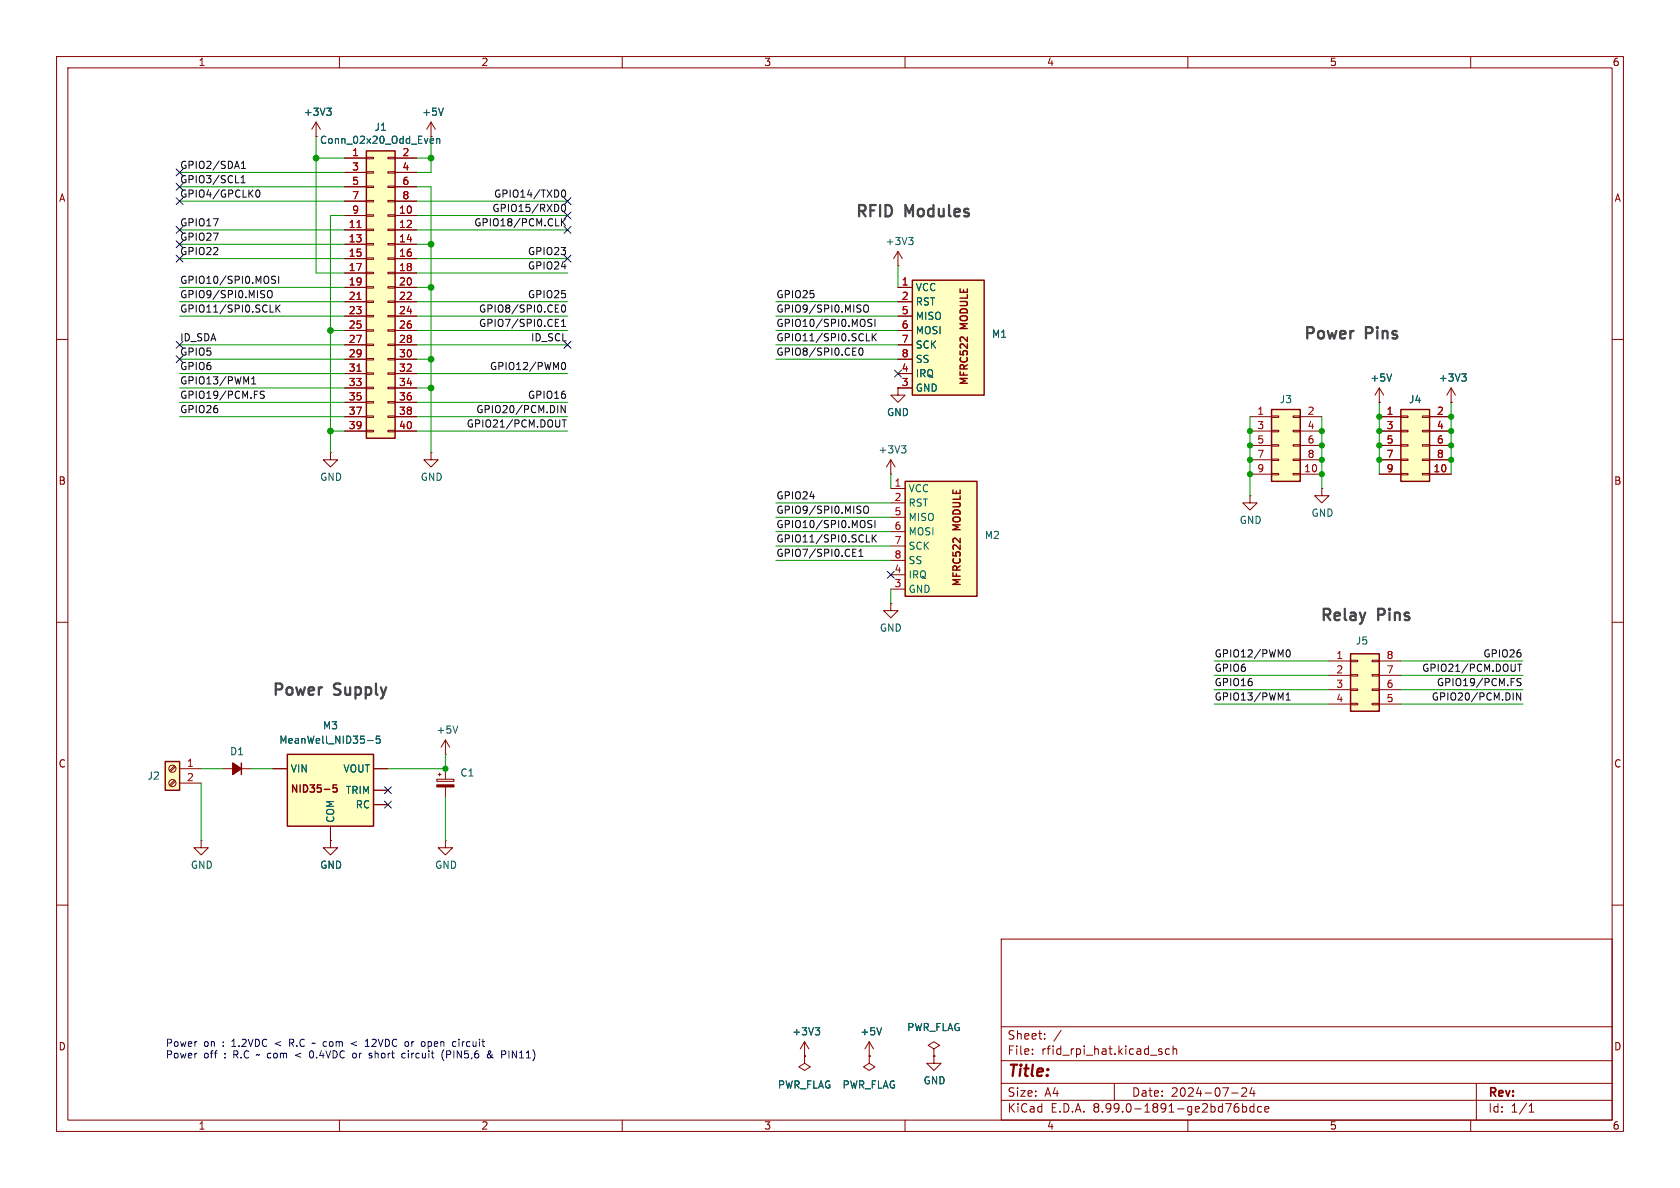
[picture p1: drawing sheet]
<svg xmlns="http://www.w3.org/2000/svg" width="297mm" height="210mm" viewBox="0 0 297 210" stroke-linecap="round" stroke-linejoin="round" font-family="sans-serif">
<g fill="none" stroke="#840000" stroke-width=".18">
<path d="M10 10h277v190h-277zM12 12h273v186h-273zM60 10v2M110 10v2M160 10v2M210 10v2M260 10v2M10 60h2M285 60h2M10 110h2M285 110h2M10 160h2"/>
<path d="M35.6 148.6v1.3h1.2l-1.2 1.2-1.3-1.2h1.3M35.6 148.6h.1M285 160h2M177 166h108v32h-108zM60 198v2M110 198v2M160 198v2M177 194.5h108M177 191.5h108M177 187.5h108M177 181.5h108M182.5 186.3v.1"/>
<path d="M182.5 185.5v.1M184.7 183.6v.1M184.7 182.8v.1M187.6 182.1l-1.3 2M197 191.5v3M204.9 185.8l.3 .1 .3 .2-.1 .2-.4 .1M204.9 185.5h.5M206.7 185.5l-.4-.1-.3 .3v.4l.2 .2h.5M207.4 185.5l.2-.1 .4 .1v.9M207.4 184.9v1.5M210 198v2M217.7 193.2h1.2"/>
<path d="M218.5 195.7h.4l.1 .3v.5l-.5 .1M218.9 195.1l-.4 .1M219.5 192.4l.6-.1 .2 .1 .1 .3-.9 1.1h.9M219.7 195.7l.4-.1 .3 .3v.4l-.2 .2h-.5M219.7 195.1v1.5M221.3 192.2l-.3 1.1h.9M221.7 192.8v1M221.7 195.1v1.5M221.7 195.7l-.5-.1-.2 .3v.4l.1 .2h.6M223 195.7l-.4-.1-.3 .3v.4l.2 .2h.5M223.6 196.1l.7-.1-.1-.3-.4-.1-.2 .2 .1 .7h.5M260 198v2"/>
<path d="M261 191.5v6.5M270.3 196.6h.9M270.3 195.5l.4-.4v1.5"/>
</g>
<path d="M238.8 115.6h5v10.1h-5z" fill="#ffffc2"/>
<path d="M238.8 115.6h5v10.1h-5z" fill="none" stroke="#840000" stroke-width=".25"/>
<g fill="none" stroke="#840000" stroke-width=".18">
<path d="M55.9 24.1h.1M55.9 21.6l-.8 1.3M55.9 21.6l.7 1.3M55.9 21.6v2.5M234.9 116.8h3.9M234.9 119.4h3.9M238.8 116.7h1.2v.3h-1.2zM238.8 119.3h1.2v.2h-1.2zM242.6 116.7h1.2v.3h-1.2zM242.6 119.3h1.2v.2h-1.2zM243.8 116.8h3.8M243.8 119.4h3.8"/>
<path d="M234.9 121.9h3.9M234.9 124.5h3.9M238.8 121.8h1.2v.2h-1.2zM238.8 124.3h1.2v.3h-1.2zM242.6 121.8h1.2v.2h-1.2zM242.6 124.3h1.2v.3h-1.2zM243.8 121.9h3.8M243.8 124.5h3.8"/>
</g>
<path d="M57.8 19.1h.7l-.4 .5M58.3 19.6l.2 .2v.3l-.2 .3" fill="none" stroke="#006464" stroke-width=".18"/>
<path d="M160 85.1h12.7v20.3h-12.7z" fill="#ffffc2"/>
<path d="M160 85.1h12.7v20.3h-12.7zM169.7 95.1v.8l-.7-.7-.3-.1-.2 .3M42.7 134.9v2" fill="none" stroke="#840000" stroke-width=".25"/>
<g fill="none" stroke="#840000" stroke-width=".18">
<path d="M158.7 47h.1M158.7 44.5l-.7 1.2M158.7 44.5l.8 1.2M158.7 44.5v2.5M158.7 68.6v1.3h1.3l-1.3 1.2-1.2-1.2h1.2M158.7 68.6h.1M58.4 80v1.3h1.3l-1.3 1.3-1.3-1.3h1.3M58.4 80h.1M76.2 80v1.3h1.3l-1.3 1.3-1.3-1.3h1.3M76.2 80h.1M157.5 83.8h.1M157.5 86.4h2.5"/>
<path d="M157.5 88.9h2.5M157.5 91.4h2.5M157.5 94h2.5M157.5 96.5h2.5M157.5 99.1h2.5M157.5 81.3l-.8 1.3M157.5 81.3l.7 1.3M157.5 81.3v2.5M157.5 101.6h2.5M157.5 104.1h2.5M39.4 135.9h5M77.2 137.7h3.1v.4h-3.1z"/>
<path d="M77.5 136.9h.5M77.7 136.7v.5M78.7 133.4h.1M78.7 130.8v2.6M78.7 135.9v1.8M78.7 139.1v1.9M78.7 130.8l-.7 1.3M78.7 130.8l.8 1.3M58.4 148.6v1.3h1.3l-1.3 1.2-1.3-1.2h1.3M58.4 148.6h.1M78.7 148.6v1.3h1.3l-1.3 1.2-1.2-1.2h1.2M78.7 148.6h.1"/>
</g>
<path d="M160.6 42h.8l-.4 .5M161.2 42.5l.2 .2v.3l-.2 .2M159.4 78.8h.7l-.4 .5M159.9 79.3l.2 .2v.3l-.2 .3M80.9 128.3l-.4 1.3" fill="none" stroke="#006464" stroke-width=".18"/>
<path d="M41.1 134.9l1.6 1-1.6 1z" fill="#840000" stroke="#840000" stroke-width=".25"/>
<path d="M77.2 138.7h3.1v.4h-3.1z" fill="#840000" stroke="#840000" stroke-width=".18"/>
<path d="M29.2 134.6h2.5v5.1h-2.5z" fill="#ffffc2"/>
<path d="M29.2 134.6h2.5v5.1h-2.5z" fill="none" stroke="#840000" stroke-width=".25"/>
<g fill="none" stroke="#840000" stroke-width=".18">
<path d="M157.5 106.7v1.3h1.2l-1.2 1.2-1.3-1.2h1.3M157.5 106.7h.1M30.8 135.4l-.8 .8M30.8 137.9l-.8 .9M31 135.6l-.9 .8M31 138.1l-.9 .8M31.7 135.9h3.9M31.7 138.4h3.9"/>
<circle cx="30.5" cy="135.9" r=".63"/>
<circle cx="30.5" cy="138.4" r=".63"/>
</g>
<path d="M50.8 133.4h15.2v12.7h-15.2z" fill="#ffffc2"/>
<path d="M50.8 133.4h15.2v12.7h-15.2zM57.3 139.5h1M59.5 138.8h-.6v.6l.1-.2 .5 .1 .1 .2-.1 .4-.2 .1-.4-.1" fill="none" stroke="#840000" stroke-width=".25"/>
<path d="M76.2 21.6l-.8 1.3M76.2 21.6l.8 1.3M76.2 21.6v2.5M48.3 135.9h2.5M66 135.9h2.6M66 139.7h2.6M58.4 146.1v2.5M66 142.2h2.6" fill="none" stroke="#840000" stroke-width=".18"/>
<path d="M78.4 19.1l-.4 1.3M65 130.9h.9M67.2 130.1h-.6l-.1 .6 .2-.1 .4 .1 .1 .1v.5l-.2 .1-.5-.1" fill="none" stroke="#006464" stroke-width=".18"/>
<path d="M64.8 26.7h5v50.8h-5z" fill="#ffffc2"/>
<path d="M64.8 26.7h5v50.8h-5z" fill="none" stroke="#840000" stroke-width=".25"/>
<g fill="none" stroke="#840000" stroke-width=".18">
<path d="M61 27.9h3.8M61 30.5h3.8M61 33h3.8M61 35.6h3.8M61 38.1h3.8M64.8 27.8h1.2v.3h-1.2zM64.8 30.4h1.2v.2h-1.2zM64.8 32.9h1.2v.2h-1.2zM64.8 35.4h1.2v.3h-1.2zM64.8 38h1.2v.2h-1.2zM68.6 27.8h1.2v.3h-1.2zM68.6 30.4h1.2v.2h-1.2z"/>
<path d="M68.6 32.9h1.2v.2h-1.2zM68.6 35.4h1.2v.3h-1.2zM68.6 38h1.2v.2h-1.2zM69.8 27.9h3.9M69.8 30.5h3.9M69.8 33h3.9M69.8 35.6h3.9M69.8 38.1h3.9M61 40.6h3.8M61 43.2h3.8M61 45.7h3.8M61 48.3h3.8"/>
<path d="M61 50.8h3.8M61 53.3h3.8M61 55.9h3.8M61 58.4h3.8M64.8 40.5h1.2v.3h-1.2zM64.8 43.1h1.2v.2h-1.2zM64.8 45.6h1.2v.2h-1.2zM64.8 48.1h1.2v.3h-1.2zM64.8 50.7h1.2v.2h-1.2zM64.8 53.2h1.2v.3h-1.2zM64.8 55.8h1.2v.2h-1.2zM64.8 58.3h1.2v.2h-1.2z"/>
<path d="M68.6 40.5h1.2v.3h-1.2zM68.6 43.1h1.2v.2h-1.2zM68.6 45.6h1.2v.2h-1.2zM68.6 48.1h1.2v.3h-1.2zM68.6 50.7h1.2v.2h-1.2zM68.6 53.2h1.2v.3h-1.2zM68.6 55.8h1.2v.2h-1.2zM68.6 58.3h1.2v.2h-1.2zM69.8 40.6h3.9M69.8 43.2h3.9M69.8 45.7h3.9M69.8 48.3h3.9"/>
<path d="M69.8 50.8h3.9M69.8 53.3h3.9M69.8 55.9h3.9M69.8 58.4h3.9M61 61h3.8M61 63.5h3.8M61 66h3.8M61 68.6h3.8M61 71.1h3.8M61 73.7h3.8M61 76.2h3.8M64.8 60.8h1.2v.3h-1.2z"/>
<path d="M64.8 63.4h1.2v.2h-1.2zM64.8 65.9h1.2v.3h-1.2zM64.8 68.5h1.2v.2h-1.2zM64.8 71h1.2v.2h-1.2zM64.8 73.5h1.2v.3h-1.2zM64.8 76.1h1.2v.2h-1.2zM68.6 60.8h1.2v.3h-1.2zM68.6 63.4h1.2v.2h-1.2zM68.6 65.9h1.2v.3h-1.2zM68.6 68.5h1.2v.2h-1.2zM68.6 71h1.2v.2h-1.2zM68.6 73.5h1.2v.3h-1.2z"/>
<path d="M68.6 76.1h1.2v.2h-1.2zM69.8 61h3.9M69.8 63.5h3.9M69.8 66h3.9M69.8 68.6h3.9M69.8 71.1h3.9M69.8 73.7h3.9M69.8 76.2h3.9"/>
</g>
<path d="M63.1 40.2h.7M63.1 52.9h.7M63.1 65.6h.7" fill="none" stroke="#a90000" stroke-width=".18"/>
<path d="M76.2 24.5l.4 .1 .1 .2-.7 .1M76.6 25.3h-.4M77.2 24.6l.2-.1 .3 .1v.7M77.2 24.5v.8" fill="none" stroke="#006464" stroke-width=".18"/>
<path d="M161.3 49.5h12.7v20.4h-12.7z" fill="#ffffc2"/>
<path d="M161.3 49.5h12.7v20.4h-12.7zM171 59.6v.8l-.7-.8h-.3l-.3 .2" fill="none" stroke="#840000" stroke-width=".25"/>
<g fill="none" stroke="#840000" stroke-width=".18">
<path d="M158.7 50.8h2.6M158.7 53.3h2.6M158.7 55.9h2.6M158.7 58.4h2.6M158.7 61h2.6M158.7 63.5h2.6M158.7 66h2.6M158.7 68.6h2.6M142.2 186.7h.1M142.2 186.7v1.3l1.1 .6-1.1 .6-1-.6 1-.6M142.2 184.2l-.7 1.2M142.2 184.2l.8 1.2"/>
<path d="M142.2 184.2v2.5M153.7 186.7h.1M153.7 186.7v1.3l1 .6-1 .6-1-.6 1-.6M153.7 184.2l-.8 1.2M153.7 184.2l.7 1.2M153.7 184.2v2.5M165.1 186.7v1.3h1.3l-1.3 1.2-1.3-1.2h1.3M165.1 186.7h.1M165.1 185.4l1-.6-1-.6-1 .6 1 .6v1.3"/>
</g>
<path d="M144.1 181.7h.8l-.4 .5M144.7 182.2l.2 .2v.3l-.2 .2M155.9 181.7l-.5 1.2" fill="none" stroke="#006464" stroke-width=".18"/>
<path d="M224.8 72.4h5.1v12.7h-5.1z" fill="#ffffc2"/>
<path d="M224.8 72.4h5.1v12.7h-5.1z" fill="none" stroke="#840000" stroke-width=".25"/>
<g fill="none" stroke="#840000" stroke-width=".18">
<path d="M221 73.7h3.8M221 76.2h3.8M221 78.7h3.8M224.8 73.5h1.3v.3h-1.3zM224.8 76.1h1.3v.2h-1.3zM224.8 78.6h1.3v.3h-1.3zM228.6 73.5h1.3v.3h-1.3zM228.6 76.1h1.3v.2h-1.3zM228.6 78.6h1.3v.3h-1.3zM229.9 73.7h3.8M229.9 76.2h3.8M229.9 78.7h3.8"/>
<path d="M256.5 71.1h.1M256.5 68.6l-.7 1.3M256.5 68.6l.8 1.3M256.5 68.6v2.5M221 81.3h3.8M221 83.8h3.8M224.8 81.2h1.3v.2h-1.3zM224.8 83.7h1.3v.2h-1.3zM228.6 81.2h1.3v.2h-1.3zM228.6 83.7h1.3v.2h-1.3zM229.9 81.3h3.8M229.9 83.8h3.8"/>
</g>
<path d="M258.4 66.1h.8l-.4 .5M259 66.6l.2 .2v.3l-.2 .3" fill="none" stroke="#006464" stroke-width=".18"/>
<path d="M247.6 72.4h5.1v12.7h-5.1z" fill="#ffffc2"/>
<path d="M247.6 72.4h5.1v12.7h-5.1z" fill="none" stroke="#840000" stroke-width=".25"/>
<g fill="none" stroke="#840000" stroke-width=".18">
<path d="M55.9 24.1h.1M61 27.9h3.8M61 30.5h3.8M61 33h3.8M61 35.6h3.8M61 38.1h3.8M69.8 27.9h3.9M69.8 30.5h3.9M69.8 33h3.9M69.8 35.6h3.9M69.8 38.1h3.9M61 40.6h3.8"/>
<path d="M61 43.2h3.8M61 45.7h3.8M61 48.3h3.8M61 50.8h3.8M61 53.3h3.8M61 55.9h3.8M61 58.4h3.8M69.8 40.6h3.9M69.8 43.2h3.9M69.8 45.7h3.9M69.8 48.3h3.9M69.8 50.8h3.9"/>
<path d="M69.8 53.3h3.9M69.8 55.9h3.9M69.8 58.4h3.9M158.7 50.8h2.6M158.7 53.3h2.6M158.7 55.9h2.6M158.7 58.4h2.6M61 73.7h3.8M61 76.2h3.8M61 61h3.8M61 63.5h3.8M61 66h3.8"/>
<path d="M61 68.6h3.8M61 71.1h3.8M69.8 73.7h3.9M69.8 76.2h3.9M69.8 61h3.9M69.8 63.5h3.9M69.8 66h3.9M69.8 68.6h3.9M69.8 71.1h3.9M158.7 68.6h.1M158.7 61h2.6M158.7 63.5h2.6"/>
<path d="M158.7 66h2.6M158.7 68.6h2.6M243.8 71.1h.1M243.8 73.7h3.8M243.8 76.2h3.8M243.8 78.7h3.8M243.8 68.6l-.7 1.3M243.8 68.6l.8 1.3M243.8 68.6v2.5M247.6 73.5h1.3v.3h-1.3zM247.6 76.1h1.3v.2h-1.3zM247.6 78.6h1.3v.3h-1.3z"/>
<path d="M251.5 73.5h1.2v.3h-1.2zM251.5 76.1h1.2v.2h-1.2zM251.5 78.6h1.2v.3h-1.2zM252.7 73.7h3.8M252.7 76.2h3.8M252.7 78.7h3.8M256.5 71.1h.1M221 87.6v1.3h1.2l-1.2 1.3-1.3-1.3h1.3M221 87.6h.1M233.7 86.4v1.2h1.2l-1.2 1.3-1.3-1.3h1.3M233.7 86.4h.1M243.8 81.3h3.8"/>
<path d="M243.8 83.8h3.8M247.6 81.2h1.3v.2h-1.3zM247.6 83.7h1.3v.2h-1.3zM251.5 81.2h1.2v.2h-1.2zM251.5 83.7h1.2v.2h-1.2zM252.7 81.3h3.8M252.7 83.8h3.8M48.3 135.9h2.5M66 135.9h2.6M66 139.7h2.6M58.4 148.6h.1M58.4 146.1v2.5"/>
<path d="M66 142.2h2.6M142.2 186.7h.1M153.7 186.7h.1M165.1 186.7h.1"/>
</g>
<g fill="none" stroke="#006464" stroke-width=".18">
<path d="M57.8 19.1h.7l-.4 .5M58.3 19.6l.2 .2v.3l-.2 .3M78.4 19.1l-.4 1.3M76.2 24.5l.4 .1 .1 .2-.7 .1M76.6 25.3h-.4M77.2 24.6l.2-.1 .3 .1v.7M77.2 24.5v.8M246 66.1l-.4 1.3M258.4 66.1h.8l-.4 .5M259 66.6l.2 .2v.3l-.2 .3M65 130.9h.9M67.2 130.1h-.6l-.1 .6 .2-.1 .4 .1 .1 .1v.5l-.2 .1-.5-.1"/>
<path d="M144.1 181.7h.8l-.4 .5M144.7 182.2l.2 .2v.3l-.2 .2M155.9 181.7l-.5 1.2"/>
</g>
<g fill="none" stroke="#0f0f0f" stroke-width=".18">
<path d="M42.6 32.3h.7M42.6 31.4l.4-.4v1.3M42.7 29.8h.7M42.7 28.9l.3-.4v1.3M45.4 33.6h.1a.68 .68 0 0 1 .5 .6 .68 .68 0 0 1-.5 .7 .84 .84 0 0 1-.1-1.3zM99.3 38.7v1.2M99.4 33.6h.2a.68 .68 0 0 1 .4 .6 .68 .68 0 0 1-.4 .7 .84 .84 0 0 1-.2-1.3zM99.4 36.2l.2-.1a.68 .68 0 0 1 .4 .7 .68 .68 0 0 1-.4 .6 .84 .84 0 0 1-.2-1.2zM99.4 39.2l.6 .7M100 38.7l-.7 .7M47.5 51.4h.1a.43 .43 0 0 1 .5 .4v.4a.42 .42 0 0 1-.4 .5 .42 .42 0 0 1-.4-.5v-.4zM47.8 55.2h.6"/>
<path d="M48.7 48.9l-.5-.1-.2 .3 .1 .3 .6 .2v.4l-.2 .1-.5-.1M48.8 53.9v1.3M49 54.5l.5 .7M49.3 48.8v1.3M49.5 53.9l-.7 .7M98.2 57.7h.6M98.2 56.4h.6M98.2 57.1h.4M99.3 57.7h.7M99.3 56.8l.3-.4v1.3M99.4 54l.2-.1a.68 .68 0 0 1 .4 .6 .68 .68 0 0 1-.4 .7l-.2-.1-.1-.4zM152.9 54l.1-.1a.43 .43 0 0 1 .5 .4v.5a.42 .42 0 0 1-.4 .4 .42 .42 0 0 1-.4-.4v-.5z"/>
<path d="M154.1 56.5l-.5-.1-.1 .2v.3l.5 .3 .1 .3-.2 .2h-.5M154.2 59v1.3M154.4 59.5l.5 .8M154.7 56.4v1.3M154.9 59l-.7 .7M44.5 67.9h.7M44.5 67l.4-.4v1.3M46.7 69.2l-.5-.1-.2 .3 .1 .3 .6 .2v.4l-.2 .1h-.5M99.4 64.2l.2-.1a.68 .68 0 0 1 .4 .6 .68 .68 0 0 1-.4 .6l-.2-.1-.1-.3zM99.4 74.2h.7M99.7 74.2v1.3M99.9 71.7v1.3l-.7-1.3v1.3"/>
<path d="M152 61.6l.1-.1a.68 .68 0 0 1 .5 .7 .68 .68 0 0 1-.5 .6l-.1-.1-.2-.4zM153.2 60.3h.6M150.7 97.7h.5M150.7 98.4h.7M150.7 97.1h.7M151.8 98.4h.8M151.8 97.4l.4-.3v1.3M152.9 89.5h.1a.43 .43 0 0 1 .5 .4v.4a.42 .42 0 0 1-.4 .5 .42 .42 0 0 1-.4-.5v-.4zM153.2 95.8h.6M154.1 92.1l-.5-.1-.1 .1v.4l.5 .2 .1 .3-.2 .3-.5-.1M154.2 94.5v1.3M154.4 95.1l.5 .7"/>
<path d="M154.7 92v1.3M154.9 94.5l-.7 .8M227.4 115.4l.1-.4 .2-.1a.68 .68 0 0 1 .4 .6 .68 .68 0 0 1-.4 .6l-.2-.1-.1-.3M268.3 117.4h.7M268.7 117.4v1.3M227.4 123.8h.7M227.4 122.8l.3-.3v1.3M268.8 122.5v1.3l-.7-1.3v1.3M268.9 120l-.5-.1-.2 .2v.3l.6 .3 .1 .3-.2 .2h-.5"/>
</g>
<g fill="none" stroke="#009600" stroke-width=".18">
<path d="M31.7 33h29.3M31.7 30.5h29.3M31.7 35.6h29.3M55.9 24.1v24.2h5.1M55.9 27.9h5.1M61 38.1h-2.6v41.9M73.7 38.1h26.6M73.7 33h2.5v47M73.7 27.9h2.5M73.7 35.6h26.6M76.2 24.1v6.4h-2.5M31.7 45.7h29.3"/>
<path d="M31.7 50.8h29.3M31.7 55.9h29.3M31.7 53.3h29.3M31.7 43.2h29.3M31.7 40.6h29.3M58.4 58.4h2.6M73.7 48.3h26.6M73.7 45.7h26.6M73.7 50.8h2.5M73.7 55.9h26.6M73.7 53.3h26.6M73.7 58.4h26.6"/>
<path d="M73.7 43.2h2.5M73.7 40.6h26.6M137.2 55.9h21.5M137.2 53.3h21.5M137.2 58.4h21.5M158.7 47v3.8M31.7 66h29.3M31.7 68.6h29.3M31.7 63.5h29.3M31.7 71.1h29.3M31.7 73.7h29.3M31.7 61h29.3"/>
<path d="M58.4 76.2h2.6M73.7 76.2h26.6M73.7 66h26.6M73.7 68.6h2.5M73.7 63.5h2.5M73.7 71.1h26.6M73.7 73.7h26.6M73.7 61h26.6M137.2 63.5h21.5M137.2 61h21.5M221 73.7v13.9M233.7 73.7v12.7"/>
<path d="M243.8 71.1v12.7M256.5 71.1v12.7M137.2 88.9h20.3M137.2 91.4h20.3M137.2 94h20.3M137.2 96.5h20.3M137.2 99.1h20.3M157.5 83.8v2.6M157.5 104.1v2.6M214.6 119.4h20.3M214.6 116.8h20.3M247.6 119.4h21.6"/>
<path d="M247.6 116.8h21.6M35.6 135.9h3.8M35.6 138.4v10.2M44.4 135.9h3.9M78.7 133.4v2.5h-10.1M214.6 121.9h20.3M214.6 124.5h20.3M247.6 121.9h21.6M247.6 124.5h21.6M78.7 141v7.6"/>
</g>
<g fill="none" stroke="#000084" stroke-width=".18">
<path d="M31.1 29.9l1.3 1.2M31.1 32.4l1.3 1.2M31.1 35l1.3 1.2M32.4 29.9l-1.3 1.2M32.4 32.4l-1.3 1.2M32.4 35l-1.3 1.2M99.7 37.5l1.2 1.2M99.7 35l1.2 1.2M100.9 37.5l-1.2 1.2M100.9 35l-1.2 1.2M31.1 42.6l1.3 1.2M31.1 40l1.3 1.2"/>
<path d="M31.1 45.1l1.3 1.2M32.4 42.6l-1.3 1.2M32.4 40l-1.3 1.2M32.4 45.1l-1.3 1.2M99.7 45.1l1.2 1.2M99.7 40l1.2 1.2M100.9 45.1l-1.2 1.2M100.9 40l-1.2 1.2M31.1 60.4l1.3 1.2M31.1 62.9l1.3 1.2M32.4 60.4l-1.3 1.2M32.4 62.9l-1.3 1.2"/>
<path d="M99.7 60.4l1.2 1.2M100.9 60.4l-1.2 1.2M158.1 65.4l1.3 1.2M159.4 65.4l-1.3 1.2M156.9 101l1.2 1.2M158.1 101l-1.2 1.2M68 139.1l1.2 1.2M69.2 139.1l-1.2 1.2M68 141.6l1.2 1.2M69.2 141.6l-1.2 1.2"/>
</g>
<g fill="none" stroke="#0000c2" stroke-width=".18">
<path d="M45.5 186.4l-.2 .1M51.2 184.4h.5M51.7 183.7h-.5v1.3M53.2 186.2l-1 .3 1 .4M54.8 185.9a.68 .68 0 0 0 .3 1.1h.2M55.3 184.4h.4M62.5 186.2h.3l.2 .2-.1 .6h-.4M63.1 184.1l-1 .4 1 .4M64.6 185h.7M64.6 184.1l.3-.4v1.3M71.2 187h.4M71.2 186.2h.4"/>
<path d="M75.7 184.9l.4 .1M75.7 184.1v1.3M76.1 184.1l-.4 .1M78.2 186.1v.9l.3 .5M79 185.8v1.2M79.6 186.4h-.6M81.1 183.7v.1M81.1 184.1v.9M86.4 186.2l.8 .8M86.7 185.8v.3l-.4 .3M87 186.4l-.2 .5-.4 .1M90 185.8v1.2"/>
</g>
<path d="M63.1 40.2h.7M63.1 52.9h.7M63.1 65.6h.7" fill="none" stroke="#a90000" stroke-width=".18"/>
<g fill="#009600" stroke="#009600" stroke-width=".18">
<circle cx="78.7" cy="135.9" r=".46"/>
<circle cx="76.2" cy="43.2" r=".51"/>
<circle cx="58.4" cy="58.4" r=".51"/>
<circle cx="58.4" cy="76.2" r=".51"/>
<circle cx="55.9" cy="27.9" r=".51"/>
<circle cx="76.2" cy="27.9" r=".51"/>
<circle cx="76.2" cy="50.8" r=".51"/>
<circle cx="76.2" cy="63.5" r=".51"/>
<circle cx="76.2" cy="68.6" r=".51"/>
<circle cx="233.7" cy="81.3" r=".46"/>
<circle cx="233.7" cy="83.8" r=".46"/>
<circle cx="243.8" cy="78.7" r=".46"/>
<circle cx="243.8" cy="76.2" r=".46"/>
<circle cx="221" cy="81.3" r=".46"/>
<circle cx="221" cy="78.7" r=".46"/>
<circle cx="221" cy="76.2" r=".46"/>
<circle cx="221" cy="83.8" r=".46"/>
<circle cx="233.7" cy="76.2" r=".46"/>
<circle cx="233.7" cy="78.7" r=".46"/>
<circle cx="243.8" cy="81.3" r=".46"/>
<circle cx="243.8" cy="73.7" r=".46"/>
<circle cx="256.5" cy="73.7" r=".46"/>
<circle cx="256.5" cy="76.2" r=".46"/>
<circle cx="256.5" cy="78.7" r=".46"/>
<circle cx="256.5" cy="81.3" r=".46"/>
</g>
<g font-size="2.8" fill="#484848">
<text x="151" y="38.9">RFID</text>
<text x="160" y="38.9">Modules</text>
<text x="230.2" y="60.5">Power</text>
<text x="241.4" y="60.5">Pins</text>
<text x="233.2" y="110.3">Relay</text>
<text x="243.6" y="110.3">Pins</text>
<text x="47.9" y="123.5">Power</text>
<text x="59.1" y="123.5">Supply</text>
</g>
<text font-size="2.8" fill="#840000" x="178" y="190.9">Title:</text>
<g font-size="2.1" fill="#840000">
<text x="178" y="184">Sheet:</text>
<text x="178" y="186.7">File:</text>
<text x="184.1" y="186.7">rfid_rpi_hat.kicad_sch</text>
<text x="178" y="196.9">KiCad</text>
<text x="178" y="194.1">Size:</text>
<text x="184.7" y="194.1">A4</text>
<text x="185.7" y="196.9">E.D.A.</text>
<text x="193.3" y="196.9">8.99.0-1891-ge2bd76bdce</text>
<text x="200" y="194.1">Date:</text>
<text x="207" y="194.1">2024-07-24</text>
<text x="263" y="194.3">Rev:</text>
<text x="263" y="196.9">Id:</text>
<text x="267.1" y="196.9">1/1</text>
</g>
<g font-size="1.8" fill="#840000">
<text x="35" y="11.9">1</text>
<text x="85" y="11.9">2</text>
<text x="135" y="11.9">3</text>
<text x="185" y="11.9">4</text>
<text x="235" y="11.9">5</text>
<text x="285" y="11.9">6</text>
<text x="56.5" y="25.6">Conn_02x20_Odd_Even</text>
<text x="10.3" y="35.9">A</text>
<text x="285.3" y="35.9">A</text>
<text x="171.4" y="58.1" transform="rotate(-90 171.4 58.1)">MODULE</text>
<text x="171.4" y="68.3" transform="rotate(-90 171.4 68.3)">MFRC522</text>
<text x="10.3" y="85.9">B</text>
<text x="285.3" y="85.9">B</text>
<text x="170.2" y="93.7" transform="rotate(-90 170.2 93.7)">MODULE</text>
<text x="170.2" y="103.9" transform="rotate(-90 170.2 103.9)">MFRC522</text>
<text x="10.3" y="135.9">C</text>
<text x="285.3" y="135.9">C</text>
<text x="51.2" y="140.5">NID35-5</text>
<text x="10.3" y="185.9">D</text>
<text x="285.3" y="185.9">D</text>
<text x="35" y="199.9">1</text>
<text x="85" y="199.9">2</text>
<text x="135" y="199.9">3</text>
<text x="185" y="199.9">4</text>
<text x="235" y="199.9">5</text>
<text x="285" y="199.9">6</text>
</g>
<g font-size="1.8" fill="#006464">
<text x="53.6" y="20.7">+3V3</text>
<text x="66.1" y="23.3">J1</text>
<text x="74.5" y="20.7">+5V</text>
<text x="156.5" y="43.5">+3V3</text>
<text x="161.8" y="51.7">VCC</text>
<text x="161.8" y="54.2">RST</text>
<text x="161.8" y="56.7">MISO</text>
<text x="161.8" y="59.3">MOSI</text>
<text x="175.3" y="59.9">M1</text>
<text x="161.8" y="61.8">SCK</text>
<text x="161.8" y="64.4">SS</text>
<text x="161.8" y="66.9">IRQ</text>
<text x="161.8" y="69.4">GND</text>
<text x="226.1" y="71.5">J3</text>
<text x="242.2" y="67.7">+5V</text>
<text x="249" y="71.5">J4</text>
<text x="254.3" y="67.7">+3V3</text>
<text x="156.7" y="73.8">GND</text>
<text x="155.2" y="80.4">+3V3</text>
<text x="56.5" y="85.2">GND</text>
<text x="74.3" y="85.2">GND</text>
<text x="160.5" y="87.2">VCC</text>
<text x="160.5" y="89.8">RST</text>
<text x="160.5" y="92.3">MISO</text>
<text x="160.5" y="94.8">MOSI</text>
<text x="174" y="95.5">M2</text>
<text x="219.1" y="92.8">GND</text>
<text x="231.8" y="91.5">GND</text>
<text x="160.5" y="97.4">SCK</text>
<text x="160.5" y="99.9">SS</text>
<text x="160.5" y="102.5">IRQ</text>
<text x="160.5" y="105">GND</text>
<text x="155.4" y="111.9">GND</text>
<text x="239.6" y="114.1">J5</text>
<text x="49.3" y="131.7">MeanWell_NID35-5</text>
<text x="57" y="129.1">M3</text>
<text x="77.1" y="129.9">+5V</text>
<text x="40.6" y="133.7">D1</text>
<text x="51.3" y="136.8">VIN</text>
<text x="60.6" y="136.8">VOUT</text>
<text x="81.3" y="137.5">C1</text>
<text x="26" y="138">J2</text>
<text x="61" y="140.6">TRIM</text>
<text x="62.8" y="143.1">RC</text>
<text x="59.3" y="145.5" transform="rotate(-90 59.3 145.5)">COM</text>
<text x="33.6" y="153.8">GND</text>
<text x="56.5" y="153.8">GND</text>
<text x="76.8" y="153.8">GND</text>
<text x="140" y="183.2">+3V3</text>
<text x="152" y="183.2">+5V</text>
<text x="160.3" y="182.5">PWR_FLAG</text>
<text x="163.2" y="191.9">GND</text>
<text x="137.4" y="192.6">PWR_FLAG</text>
<text x="148.9" y="192.6">PWR_FLAG</text>
</g>
<g font-size="1.8" fill="#0f0f0f">
<text x="31.7" y="29.9">GPIO2/SDA1</text>
<text x="31.7" y="35">GPIO4/GPCLK0</text>
<text x="31.7" y="32.5">GPIO3/SCL1</text>
<text x="87.2" y="35">GPIO14/TXD0</text>
<text x="31.7" y="40.1">GPIO17</text>
<text x="83.7" y="40.1">GPIO18/PCM.CLK</text>
<text x="86.9" y="37.6">GPIO15/RXD0</text>
<text x="31.7" y="42.6">GPIO27</text>
<text x="31.7" y="45.2">GPIO22</text>
<text x="93.2" y="45.2">GPIO23</text>
<text x="93.2" y="47.7">GPIO24</text>
<text x="31.7" y="50.3">GPIO10/SPI0.MOSI</text>
<text x="31.7" y="52.8">GPIO9/SPI0.MISO</text>
<text x="93.2" y="52.8">GPIO25</text>
<text x="137.2" y="52.8">GPIO25</text>
<text x="31.7" y="55.3">GPIO11/SPI0.SCLK</text>
<text x="84.6" y="57.9">GPIO7/SPI0.CE1</text>
<text x="84.6" y="55.3">GPIO8/SPI0.CE0</text>
<text x="137.2" y="55.3">GPIO9/SPI0.MISO</text>
<text x="137.2" y="57.9">GPIO10/SPI0.MOSI</text>
<text x="31.7" y="65.5">GPIO6</text>
<text x="31.7" y="63">GPIO5</text>
<text x="31.7" y="60.4">ID_SDA</text>
<text x="86.5" y="65.5">GPIO12/PWM0</text>
<text x="93.8" y="60.4">ID_SCL</text>
<text x="137.2" y="60.4">GPIO11/SPI0.SCLK</text>
<text x="137.2" y="63">GPIO8/SPI0.CE0</text>
<text x="31.7" y="70.6">GPIO19/PCM.FS</text>
<text x="31.7" y="68">GPIO13/PWM1</text>
<text x="93.2" y="70.6">GPIO16</text>
<text x="31.7" y="73.1">GPIO26</text>
<text x="82.4" y="75.7">GPIO21/PCM.DOUT</text>
<text x="84.1" y="73.1">GPIO20/PCM.DIN</text>
<text x="137.2" y="88.4">GPIO24</text>
<text x="137.2" y="96">GPIO11/SPI0.SCLK</text>
<text x="137.2" y="93.4">GPIO10/SPI0.MOSI</text>
<text x="137.2" y="90.9">GPIO9/SPI0.MISO</text>
<text x="137.2" y="98.5">GPIO7/SPI0.CE1</text>
<text x="214.6" y="118.8">GPIO6</text>
<text x="214.6" y="116.3">GPIO12/PWM0</text>
<text x="251.3" y="118.8">GPIO21/PCM.DOUT</text>
<text x="262.1" y="116.3">GPIO26</text>
<text x="214.6" y="123.9">GPIO13/PWM1</text>
<text x="214.6" y="121.4">GPIO16</text>
<text x="253" y="123.9">GPIO20/PCM.DIN</text>
<text x="253.9" y="121.4">GPIO19/PCM.FS</text>
</g>
<g font-size="1.8" fill="#a90000">
<text x="62.2" y="27.7">1</text>
<text x="71" y="27.7">2</text>
<text x="62.2" y="30.2">3</text>
<text x="62.2" y="32.8">5</text>
<text x="62.2" y="35.3">7</text>
<text x="71" y="30.2">4</text>
<text x="71" y="32.8">6</text>
<text x="71" y="35.3">8</text>
<text x="61.6" y="40.4">11</text>
<text x="62.2" y="37.8">9</text>
<text x="70.4" y="37.8">10</text>
<text x="70.4" y="40.4">12</text>
<text x="61.6" y="42.9">13</text>
<text x="61.6" y="45.5">15</text>
<text x="70.4" y="42.9">14</text>
<text x="70.4" y="45.5">16</text>
<text x="61.6" y="48">17</text>
<text x="61.6" y="50.5">19</text>
<text x="61.6" y="53.1">21</text>
<text x="70.4" y="48">18</text>
<text x="70.4" y="50.5">20</text>
<text x="70.4" y="53.1">22</text>
<text x="159.3" y="50.5">1</text>
<text x="159.3" y="53.1">2</text>
<text x="61.6" y="55.6">23</text>
<text x="61.6" y="58.2">25</text>
<text x="70.4" y="55.6">24</text>
<text x="70.4" y="58.2">26</text>
<text x="159.3" y="55.6">5</text>
<text x="159.3" y="58.2">6</text>
<text x="61.6" y="60.7">27</text>
<text x="61.6" y="63.2">29</text>
<text x="61.6" y="65.8">31</text>
<text x="70.4" y="60.7">28</text>
<text x="70.4" y="63.2">30</text>
<text x="70.4" y="65.8">32</text>
<text x="159.3" y="60.7">7</text>
<text x="159.3" y="63.2">8</text>
<text x="159.3" y="65.8">4</text>
<text x="61.6" y="68.3">33</text>
<text x="61.6" y="70.9">35</text>
<text x="70.4" y="68.3">34</text>
<text x="70.4" y="70.9">36</text>
<text x="159.3" y="68.3">3</text>
<text x="61.6" y="73.4">37</text>
<text x="61.6" y="75.9">39</text>
<text x="70.4" y="73.4">38</text>
<text x="70.4" y="75.9">40</text>
<text x="222.2" y="73.4">1</text>
<text x="222.2" y="75.9">3</text>
<text x="231.1" y="73.4">2</text>
<text x="231.1" y="75.9">4</text>
<text x="245" y="73.4">1</text>
<text x="245" y="75.9">3</text>
<text x="253.9" y="73.4">2</text>
<text x="253.9" y="75.9">4</text>
<text x="222.2" y="78.5">5</text>
<text x="222.2" y="81">7</text>
<text x="222.2" y="83.6">9</text>
<text x="230.5" y="83.6">10</text>
<text x="231.1" y="78.5">6</text>
<text x="231.1" y="81">8</text>
<text x="245" y="78.5">5</text>
<text x="245" y="81">7</text>
<text x="245" y="83.6">9</text>
<text x="253.3" y="83.6">10</text>
<text x="253.9" y="78.5">6</text>
<text x="253.9" y="81">8</text>
<text x="158" y="86.1">1</text>
<text x="158" y="88.6">2</text>
<text x="158" y="91.2">5</text>
<text x="158" y="93.7">6</text>
<text x="158" y="96.3">7</text>
<text x="158" y="98.8">8</text>
<text x="158" y="101.3">4</text>
<text x="158" y="103.9">3</text>
<text x="236.1" y="116.6">1</text>
<text x="236.1" y="119.1">2</text>
<text x="245" y="116.6">8</text>
<text x="245" y="119.1">7</text>
<text x="236.1" y="121.7">3</text>
<text x="236.1" y="124.2">4</text>
<text x="245" y="121.7">6</text>
<text x="245" y="124.2">5</text>
<text x="32.9" y="135.6">1</text>
<text x="32.9" y="138.2">2</text>
</g>
<g font-size="1.8" fill="#0000c2">
<text x="29.2" y="185.3">Power</text>
<text x="36" y="185.3">on</text>
<text x="39.5" y="185.3">:</text>
<text x="41.2" y="185.3">1.2VDC</text>
<text x="49.1" y="185.3">&lt;</text>
<text x="51.8" y="185.3">R.C</text>
<text x="56.1" y="185.3">~ com</text>
<text x="66.1" y="185.3">12VDC</text>
<text x="73.3" y="185.3">or</text>
<text x="76.4" y="185.3">open</text>
<text x="82.1" y="185.3">circuit</text>
<text x="29.2" y="187.3">Power</text>
<text x="36" y="187.3">off</text>
<text x="39.8" y="187.3">:</text>
<text x="41.6" y="187.3">R.C</text>
<text x="45.9" y="187.3">~ com</text>
<text x="55.8" y="187.3">0.4VDC</text>
<text x="63.6" y="187.3">or</text>
<text x="66.7" y="187.3">short</text>
<text x="72.7" y="187.3">circuit</text>
<text x="79.9" y="187.3">(PIN5,6</text>
<text x="88.2" y="187.3">&amp;</text>
<text x="90.9" y="187.3">PIN11)</text>
</g>
</svg>
